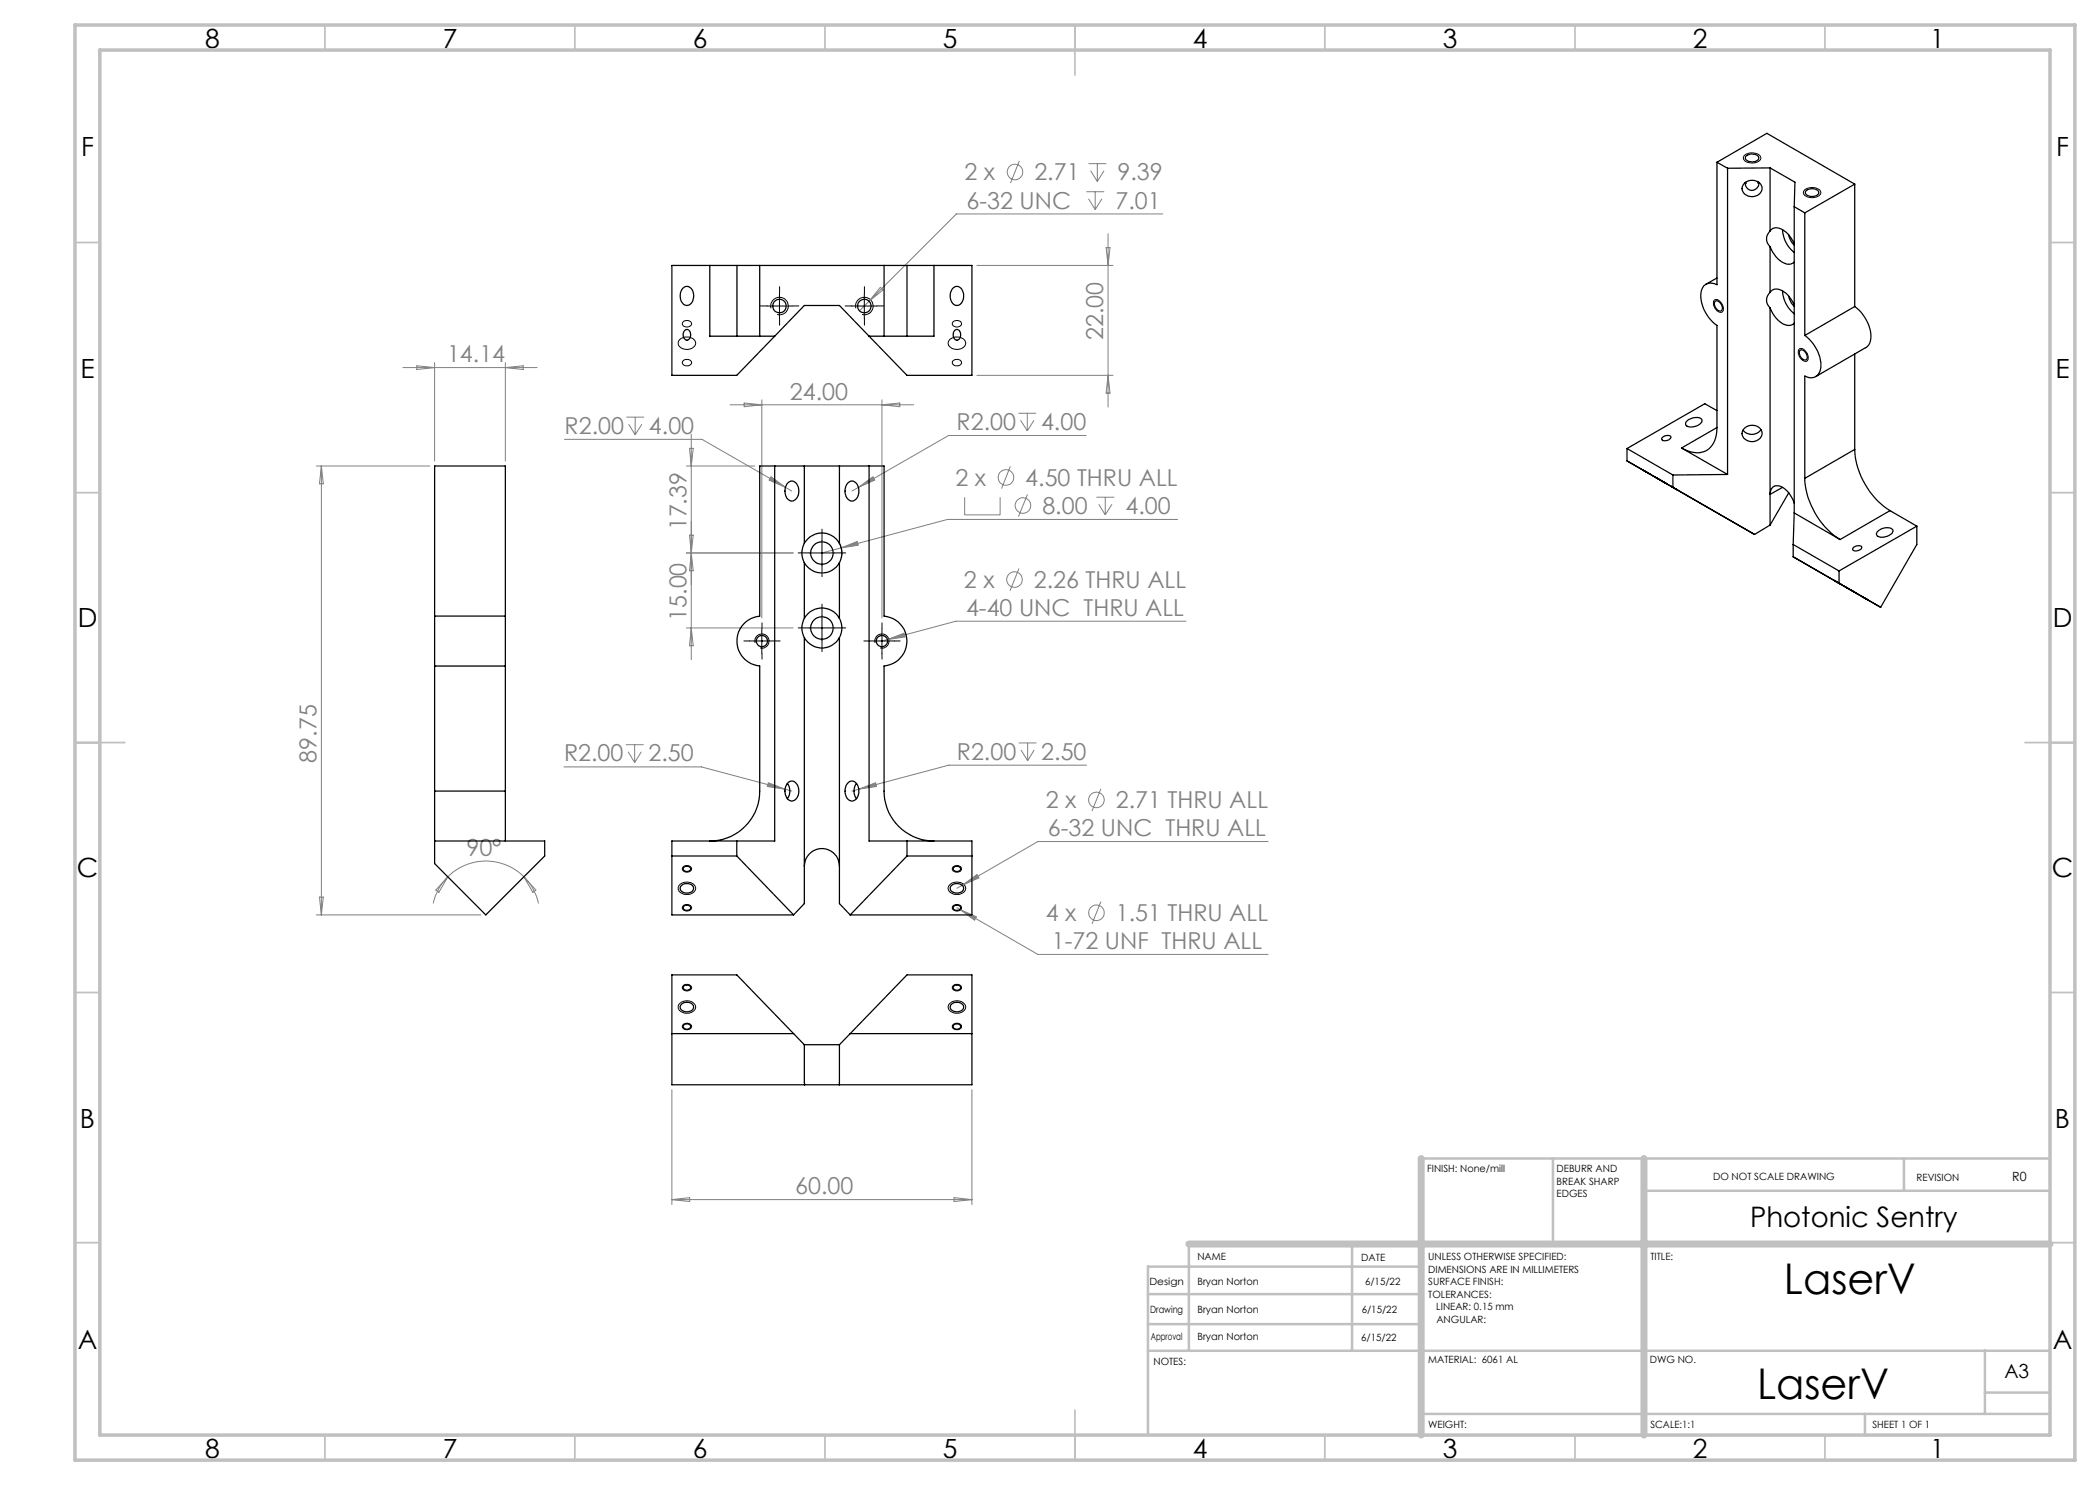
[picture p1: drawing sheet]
<svg xmlns="http://www.w3.org/2000/svg" width="420mm" height="297mm" viewBox="0 0 420 297" stroke-linecap="round" stroke-linejoin="round" font-family="sans-serif">
<g fill="none" stroke="#808080" stroke-width=".2">
<path d="M203.9 32.2l-1.8 4.4M217.3 38.3h3.5M217.7 32.7h3.6M217.7 39.8l1.3 2.1M218.1 34.1l1.4 2.2M219 38.3v3.6M219.5 32.7v3.6M220.4 39.8l-1.4 2.1M220.8 34.1l-1.3 2.2M176.1 57.5l.5 .5-2.8 2.3zM195.4 53.1h27.2M221.2 49.5h.8l-.4 3.6z"/>
<path d="M221.6 46.7v34.7M232.6 42.8h-41.3l-17.5 17.5M80.6 73.5h26.8M83.4 73.2l3.5 .3-3.5 .4zM86.9 72.5v19.7M101.1 72.5v19.7M101.1 73.5l3.5-.3v.7zM152.4 80v43.6M173.8 60.3l-1.9 1.9M176.4 80v43.6M195.4 75.1h27.2M221.6 75.1l.4 3.5h-.8z"/>
<path d="M63.3 93.2h22.6M64.3 93.2v89.8M64.3 93.2l.4 3.6h-.8zM112.9 87.9h27.5l16.7 9.6M125.3 83.4h3.5M125.7 84.8l1.3 2.2M127 83.4v3.6M128.4 84.8l-1.4 2.2M137.3 93.2h13.7M137.9 89.7h.7l-.3 3.5zM138.3 86.9v45M146 81h36.7"/>
<path d="M148.8 80.6l3.6 .4-3.6 .3zM154.2 95.4l2.9 2.1-3.3-1.5zM157.1 97.5l1.3 .7M171.7 97.5l2.9-2.1 .3 .6zM171.7 97.5l-1.3 .7M176.4 81l3.6-.4v.7zM192.9 99.4v3.6h7.1v-3.6M202.1 93.3l-1.8 4.4M203.7 82.7h3.5M204.1 84.1l1.4 2.1M205.5 82.7v3.5M205.5 98.9l-1.8 4.4"/>
<path d="M206.8 84.1l-1.3 2.1M217.2 87.1h-27.5l-18 10.4M219.3 99.4h3.5M221.1 99.4v3.6M137.3 110.6h21.3M137.9 107h.7l-.3 3.6zM138.3 110.6l.3 3.6h-.7zM167.8 108.7a3.3 3.3 0 0 1 .4 2.9M168.1 109.6l3.4-1.3 .2 .7zM168.1 109.6l-3.7 1M203.8 113.7l-1.8 4.4M219.7 100.9l1.4 2.1"/>
<path d="M222.4 100.9l-1.3 2.1M235.5 103.9h-46l-21.4 5.7M137.3 125.6h21.3M138.3 125.6l.3 3.5h-.7zM177.5 127.9l3.3-1.3 .2 .8zM177.5 127.9l-1.1 .3M237.2 124.2h-46l-13.7 3.7M112.8 153.4h27.5l16.7 4.4M125.2 148.9h3.5M125.6 150.4l1.3 2.1M126.9 148.9v3.6M128.3 150.4l-1.4 2.1"/>
<path d="M153.7 156.6l3.3 1.2-3.5-.5zM157 157.8l1.4 .4M171.8 157.8l3.3-1.2 .2 .7zM171.8 157.8l-1.4 .4M203.7 148.6h3.6M204.2 150l1.3 2.1M205.5 148.6v3.5M206.8 150l-1.3 2.1M217.3 153h-27.5l-18 4.8M220.2 157.8l-1.8 4.4M63.9 179.4h.8l-.4 3.6zM89.6 175.4a10.7 10.7 0 0 1 15.2 0"/>
<path d="M89.6 175.4a10.5 10.5 0 0 0-3 5.3M89.6 175.4l-1.8 3.1-.6-.5zM104.8 175.4a10.5 10.5 0 0 1 2.9 5.3M104.8 175.4l2.4 2.6-.6 .5zM192.5 177l2.9-2.1 .4 .7zM192.5 177l-1.1 .7M253.6 168.3h-46l-15.1 8.7M63.3 183h32.9M191.4 181.5l16.2 9.4h46M192.1 181.9l3.2 1.5-.4 .6zM220.2 180.3l-1.8 4.5M134.4 217.9v23"/>
<path d="M194.4 217.9v23M134.4 239.9h60M134.4 239.9l3.5-.4v.8zM190.8 239.5l3.6 .4-3.6 .4z"/>
<circle cx="203" cy="34.4" r="1.56"/>
<circle cx="201.2" cy="95.5" r="1.55"/>
<circle cx="202.9" cy="115.9" r="1.55"/>
<circle cx="204.6" cy="101.1" r="1.55"/>
<circle cx="219.3" cy="160" r="1.56"/>
<circle cx="219.3" cy="182.5" r="1.55"/>
</g>
<g fill="none" stroke="#000" stroke-width=".2">
<path d="M348.8 31.2a2.35 2.35 0 0 1 3.3 .2 1.14 1.14 0 0 1-1.4 1.2 1.77 1.77 0 0 1-2-1zM361 37.9a2.42 2.42 0 0 1 3.1 .4 1.13 1.13 0 0 1-1.3 1.2 1.66 1.66 0 0 1-2.1-1.1zM155.9 58.7v5M172.9 58.7v5M136 67.8a1.95 1.95 0 0 1 3.1 .8 1.87 1.87 0 0 1-3.1 .8 1 1 0 0 1 0-1.6zM136.6 64.4a.97 .97 0 0 1 1-.3 .97 .97 0 0 1 .7 .8 .96 .96 0 0 1-1 .5 .96 .96 0 0 1-.8-.8zM136.7 72.1a.95 .95 0 0 1 1-.2 .95 .95 0 0 1 .6 .8 1 1 0 0 1-1 .5 1 1 0 0 1-.8-.7zM153.4 61.2h5M154.2 61.7a1.75 1.75 0 0 1 1.5-2.2 1.75 1.75 0 0 1 1.9 1.9 1.75 1.75 0 0 1-2.2 1.5M170.4 61.2h5M171.2 61.7a1.75 1.75 0 0 1 1.5-2.2 1.75 1.75 0 0 1 1.9 1.9 1.75 1.75 0 0 1-2.2 1.5M190 67.8a1.95 1.95 0 0 1 3.1 .8 1.87 1.87 0 0 1-3.1 .8 .95 .95 0 0 1 0-1.6z"/>
<path d="M190.6 64.4a.99 .99 0 0 1 1-.3 .99 .99 0 0 1 .7 .8 .98 .98 0 0 1-1 .5 .98 .98 0 0 1-.8-.8zM190.6 72.1a.98 .98 0 0 1 1-.2 .98 .98 0 0 1 .7 .8 .99 .99 0 0 1-1 .5 .99 .99 0 0 1-.8-.8zM342.9 60a1.29 1.29 0 0 1 1.7 1.2l.1 .3a.73 .73 0 0 1-.4 1 .73 .73 0 0 1-1-.4l-.6-1v-.7zM359.9 69.8a1.55 1.55 0 0 1 1.7 1.6 .67 .67 0 0 1-.3 .9 .67 .67 0 0 1-.9-.3 1.8 1.8 0 0 1-.6-2.2zM328.5 94l1.6 .9zM330.6 95.1l3 1.8zM334 97.2l1.6 .9zM161.9 110.6h5M164.4 108.1v5M366.7 116l1.6 .9zM368.7 117.2l3.1 1.8zM372.2 119.2l1.6 .9z"/>
<path d="M149.9 128.2h5M151 128.6a1.41 1.41 0 0 1 1.3-1.8 1.41 1.41 0 0 1 1.5 1.5 1.41 1.41 0 0 1-1.8 1.3M152.4 125.7v5M161.9 125.6h5M164.4 123.1v5M173.9 128.2h5M175 128.6a1.41 1.41 0 0 1 1.2-1.8 1.41 1.41 0 0 1 1.6 1.5 1.41 1.41 0 0 1-1.8 1.3M176.4 125.7v5M136 176.8a2 2 0 0 1 3.1 .8 1.84 1.84 0 0 1-2.8 1 1.04 1.04 0 0 1-.3-1.8zM136.7 173.4a.91 .91 0 0 1 1-.3 .91 .91 0 0 1 .6 .9 .96 .96 0 0 1-1.1 .4 .96 .96 0 0 1-.7-.8zM190 176.8a2 2 0 0 1 3.1 .8 1.84 1.84 0 0 1-2.8 1 1.04 1.04 0 0 1-.3-1.8zM190.6 173.4a.98 .98 0 0 1 1-.3 .98 .98 0 0 1 .7 .8 1.01 1.01 0 0 1-1 .5 1.01 1.01 0 0 1-.8-.7z"/>
<path d="M136.6 181.2a.97 .97 0 0 1 1-.3 .97 .97 0 0 1 .7 .8 .96 .96 0 0 1-1 .5 .96 .96 0 0 1-.8-.8zM136.7 197.1a.9 .9 0 0 1 1-.2 .9 .9 0 0 1 .6 .9 .96 .96 0 0 1-1.1 .4 .96 .96 0 0 1-.7-.8zM190.6 181.2a.99 .99 0 0 1 1-.3 .99 .99 0 0 1 .7 .8 .98 .98 0 0 1-1 .5 .98 .98 0 0 1-.8-.8zM190.6 197.1a.96 .96 0 0 1 1-.2 .96 .96 0 0 1 .7 .8 .97 .97 0 0 1-1 .5 .97 .97 0 0 1-.8-.8zM135.8 200.8a1.99 1.99 0 0 1 3.3 .5 1.84 1.84 0 0 1-2.8 1.1 1.01 1.01 0 0 1-.5-1.6zM136.7 204.9a.95 .95 0 0 1 1-.2 .95 .95 0 0 1 .6 .8 .96 .96 0 0 1-1 .5 .96 .96 0 0 1-.8-.9zM189.8 200.8a1.99 1.99 0 0 1 3.3 .5 1.84 1.84 0 0 1-2.8 1.1 1.01 1.01 0 0 1-.5-1.6zM190.6 205a.99 .99 0 0 1 1-.3 .99 .99 0 0 1 .7 .8 .98 .98 0 0 1-1 .5 .98 .98 0 0 1-.8-.9z"/>
</g>
<g fill="none" stroke="#c0c0c0" stroke-width=".35">
<path d="M65 5v5M115 5v5M165 5v5M215 5v10M265 5v5M315 5v5M365 5v5M15 48.5h5M410 48.5h5M15 98.5h5M410 98.5h5M15 148.5h10"/>
<path d="M405 148.5h10M15 198.5h5M410 198.5h5M15 248.5h5M410 248.5h5M65 287v5M115 287v5M165 287v5M215 282v10M265 287v5M315 287v5M365 287v5"/>
</g>
<g fill="none" stroke="#c0c0c0" stroke-width=".5">
<path d="M284.2 231.7h125.8M310.6 231.8v17M328.8 238.2h81.2M380.8 231.8v6.4M229.6 258.8h55M237.8 248.8v21.4M270.4 248.8v21.4M284.2 253.3h-54.6v33.7M229.6 264.8h54.6M229.6 270.2h180.4M397 270v12.8M397 278.5h13"/>
<path d="M284.2 282.8h125.8M373 282.8v4.2"/>
</g>
<path d="M15 5h400v287h-400zM20 10h390v277h-390z" fill="none" stroke="#c0c0c0" stroke-width=".7"/>
<path d="M284.2 231.7v55.3M328.8 231.7v55.3M237.8 248.8h172.2" fill="none" stroke="#c0c0c0" stroke-width="1.4"/>
<g fill="none" stroke="#000" stroke-width=".2" stroke-dasharray="15.2 1.3 1.3 1.3">
<path d="M155.9 58.7v-1.4M172.9 58.7v-1.4M153.4 61.2h-1.3M155.9 63.7v1.3M158.4 61.2h1.4M170.4 61.2h-1.4M172.9 63.7v1.3M175.4 61.2h1.3M161.9 110.6h-2.3M164.4 108.1v-2.3M164.4 113.1v2.2M166.9 110.6h2.2"/>
<path d="M149.9 128.2h-1.1M152.4 125.7v-1.1M152.4 130.7v1.1M154.9 128.2h1.1M161.9 125.6h-2.3M164.4 123.1v-2.3M164.4 128.1v2.2M166.9 125.6h2.2M173.9 128.2h-1.1M176.4 125.7v-1.1M176.4 130.7v1.1M178.9 128.2h1.1"/>
</g>
<path d="M171.7 97.5l3.2-1.5-.3-.6zM154.2 95.4l-.4 .6 3.3 1.5zM171.8 157.8l3.5-.5-.2-.7zM153.7 156.6l-.2 .7 3.5 .5zM168.1 109.6l3.6-.6-.2-.7zM177.5 127.9l3.5-.5-.2-.8zM192.5 177l3.3-1.4-.4-.7zM192.1 181.9l2.8 2.1 .4-.6z" fill="#808080"/>
<g fill="none" stroke="#000" stroke-width=".25">
<path d="M343.4 32.5v24.4a2.13 2.13 0 0 0-2.4 .1 2.13 2.13 0 0 0-.9 2.2 7.8 7.8 0 0 0 3.3 5.9v20.4M343.4 32.5l2.1 1.2M343.4 32.5l10-5.8 17.5 10.1M345.5 33.7v61.2M349 36.6l.1 .1M349 36.5a2.09 2.09 0 0 1 3.4 1.2 2.05 2.05 0 0 1-2 1.6 2.05 2.05 0 0 1-2-1.6l.2-.6zM349.1 36.4v.3M349.3 31.2a1.81 1.81 0 0 1 2.5 .3 1.3 1.3 0 0 1-2 .8l-.4-.2a.52 .52 0 0 1-.1-.9zM351.6 36.6a1.27 1.27 0 0 1-.8 1.4 1.27 1.27 0 0 1-1.5-.5l-.2-.4v-.4M351.6 36.4v.2M351.8 36.5l-.2 .1M354 33.6l5 2.8-.2 4.9"/>
<path d="M354 33.6l-8.5 .1M354 33.6v12.6M361.2 38.1a1.81 1.81 0 0 1 2.5 .3 1.18 1.18 0 0 1-1.5 .9l-.8-.3a.56 .56 0 0 1-.2-.9zM370.9 36.8l-9.9 5.8M370.9 36.8v24.5M136.5 57.7a1.29 1.29 0 0 1 1.5-.2 1.29 1.29 0 0 1 .7 1.3 1.69 1.69 0 0 1-1.5 2.3 2.17 2.17 0 0 1-.7-3.4zM142 53.1v14.1h5.4M142 53.1h5.4M142 53.1h-7.6v22h13l13.5-14h7l5.9 6.1M147.4 53.1h4.5M147.4 53.1v14.1M151.9 53.1v14.1"/>
<path d="M151.9 53.1h24.9M176.8 53.1h4.6M176.8 53.1v14.1M181.4 53.1h5.4M181.4 53.1v14.1M186.8 53.1v14.1h-5.4M186.8 53.1h7.6v22h-13l-7.6-7.9M190.5 57.7a1.15 1.15 0 0 1 1.2-.4 1.15 1.15 0 0 1 .8 .9 1.99 1.99 0 0 1-1.1 2.9 2.03 2.03 0 0 1-1-3.1zM343.4 55.6l-2.2 1.3M354 58.5a2.1 2.1 0 0 0 0 3.1M354 46.2a2.14 2.14 0 0 0 0 3.2M354 46.2a1.8 1.8 0 0 1 2.7-.1l1.2 1 .9 1.6"/>
<path d="M354 49.4a5 5 0 0 0 3.9 3.4l.9-.4M354 58.5a1.84 1.84 0 0 1 2.7-.2l1.2 1.1 .9 1.5M354 49.4v9.1M356.5 45.9a6 6 0 0 0 2.3 4.6M356.5 58.2a6.1 6.1 0 0 0 2.3 4.6M357.8 47l.4 1.3 .6 .7M357.8 59.3l.4 1.3 .6 .7M358.8 41.3l2.2 1.3M358.8 41.3v61.3M361 42.6v24.5M137 66a.79 .79 0 0 1 .9 .1 .79 .79 0 0 1 .2 .9 .77 .77 0 0 1-.3 .8 .77 .77 0 0 1-.9 0 1.29 1.29 0 0 1 .1-1.8zM147.4 67.2h4.5"/>
<path d="M151.9 67.2h3M173.8 67.2h3M176.8 67.2h4.6M190.9 66.1a.76 .76 0 0 1 .9 0 .76 .76 0 0 1 .3 .9 .77 .77 0 0 1-.6 1 .77 .77 0 0 1-.9-.9l.1-.7zM343 60.3a.97 .97 0 0 1 1.4 .8 .65 .65 0 0 1-.2 1.1 .65 .65 0 0 1-.9-.4l-.4-.8zM354 61.6a5.3 5.3 0 0 0 3.5 3.5l.7-.1 .6-.3M354 61.6v43.4M360 70.1l.1-.1a1.29 1.29 0 0 1 1.1 2 1.35 1.35 0 0 1-1.2-1.9zM361 67.1a7.3 7.3 0 0 1 3.1 6.9 1.97 1.97 0 0 1-3.1 1.2v20.5M370.9 61.3a7.6 7.6 0 0 1 3.2 6.9 1.87 1.87 0 0 1-1 1.3l-10 5.8M370.9 61.3l-9.9 5.8M370.9 70.8v19.1"/>
<path d="M154.9 93.2v75h-20.5v14.8h24.3M157.6 96.6a1.15 1.15 0 0 1 1.9 .5 2.14 2.14 0 0 1-1.1 3.1 2.1 2.1 0 0 1-1.2-3.1zM160.9 93.2v15.5M167.9 93.2v15.5M169.6 96.6a1.21 1.21 0 0 1 1.3-.3 1.21 1.21 0 0 1 .8 1.1 2.01 2.01 0 0 1-1.3 2.8 2.01 2.01 0 0 1-1.3-2.8zM173.8 93.2v75h20.6v14.8h-24.4M325.4 89.7v2.5l25.5 14.7 3.1-1.9M325.4 89.7l9.2 5.3M328.7 94l1.3 .8zM330.9 95.4l2.3 1.3zM332.5 87.5l.7-.4a.62 .62 0 0 1 1 .5l-.1 .1a1.09 1.09 0 0 1-1.8 .1zM334.2 97.2l1.3 .8z"/>
<path d="M334.6 95v2.5M336.3 89.6l9.2 5.3M337.3 84.3a2.52 2.52 0 0 1 3-.5 .78 .78 0 0 1-.6 1.2 2.16 2.16 0 0 1-2.6 0zM343.4 85.5a4.7 4.7 0 0 1-2.5 4.8 5.5 5.5 0 0 1-4.6-.7M343.4 82.1l-2.4-1.4-15.6 9M343.4 85.5l-7.1 4.1M345.5 94.9l-10.9 .1M348.8 85.8a2.11 2.11 0 0 1 2.1-.7 2.11 2.11 0 0 1 1.5 1.6 2.05 2.05 0 0 1-2 1.6 2.05 2.05 0 0 1-2-1.6zM352.2 85.9a2.17 2.17 0 0 1-3.6 .1M356.5 97.5l-2.5 1.4a1.55 1.55 0 0 1 .9-1.7 1.55 1.55 0 0 1 1.8 .4 6.1 6.1 0 0 1 2.1 3.1M357.8 98.6l-3.8 6.4M361 95.7a15.5 15.5 0 0 0 7 12.2"/>
<path d="M370.9 89.9a15.7 15.7 0 0 0 7.1 12.2M370.9 89.9l-9.9 5.8M160.9 108.7a4.1 4.1 0 0 0 0 3.8M160.9 112.5a4 4 0 0 0 7 0M160.9 108.7a4 4 0 0 1 7 0M160.9 112.5v11.2M167.9 108.7a4.1 4.1 0 0 1 0 3.8M167.9 112.5v11.2M358.6 111.4l9.2 5.3v-2.5M358.6 108.9l9.2 5.3M358.6 108.9v2.5M358.8 102.6l9.2 5.3"/>
<path d="M358.8 102.6l-.2 6.3M366.9 116.1l1.3 .7zM369.1 117.4l2.3 1.3zM370.6 109.6l.9-.5a.5 .5 0 0 1 .6 0 .5 .5 0 0 1 .2 .6 1.09 1.09 0 0 1-1.8 .1zM372.4 119.3l1.3 .7zM375.4 106.4a2.34 2.34 0 0 1 3.1-.5 1.03 1.03 0 0 1-.9 1.3 1.91 1.91 0 0 1-2.2-.2l-.1-.3zM378 102.1l-10 5.8M378 102.1l5.4 3.1M383.4 105.2l-15.6 9M383.4 105.2v3.7l-7.3 12.6-17.5-10.1M86.9 123.2v10M86.9 123.2v-30h14.2v30"/>
<path d="M86.9 133.2v25M86.9 123.2h14.2M86.9 133.2h14.2M101.1 123.2v10M101.1 133.2v25M160.9 123.7a4 4 0 0 0 0 3.8M160.9 127.5a4 4 0 0 0 7 0M160.9 123.7a4 4 0 0 1 7 0M160.9 127.5v53.2l-2.2 2.3M167.9 123.7a4 4 0 0 1 0 3.8M167.9 127.5v53.2l2.1 2.3M86.9 158.2v10"/>
<path d="M86.9 158.2h14.2M101.1 158.2v10M157.5 156.7a2.58 2.58 0 0 1 0 3M157.6 156.6a1.16 1.16 0 0 1 1.9 .5 2.16 2.16 0 0 1-1.1 3.1 2.15 2.15 0 0 1-1.2-3.1zM169.6 156.6a1.21 1.21 0 0 1 1.3-.3 1.21 1.21 0 0 1 .8 1.1 2.04 2.04 0 0 1-1.3 2.8 2.04 2.04 0 0 1-1.3-2.8zM171.3 156.7a2.58 2.58 0 0 0 0 3M86.9 168.2h22v3l-11.7 11.8-10.3-10.3zM134.4 171.2h13M136.3 177.1a1.53 1.53 0 0 1 2.4 .4 1.22 1.22 0 0 1-1.6 1.1 .9 .9 0 0 1-.9-.5 .9 .9 0 0 1 .1-1zM136.7 173.5a.85 .85 0 0 1 1.4 .3 .76 .76 0 0 1-.8 .5 .76 .76 0 0 1-.6-.7zM142 168.2a10 10 0 0 0 9.9-10v-25a5 5 0 0 1-4.5-5 5 5 0 0 1 4.5-5v-30h24.9v30a5 5 0 0 1 4.6 5 5 5 0 0 1-4.6 5v25a10 10 0 0 0 10 10M147.4 171.2l11.3 11.8"/>
<path d="M147.4 168.2v3M160.9 173.2a3.5 3.5 0 0 1 3.5-3.5 3.5 3.5 0 0 1 3.5 3.5M181.4 171.2h13M181.4 168.2v3M181.4 171.2l-11.4 11.8M190.3 177.1a1.56 1.56 0 0 1 2.4 .4 1.3 1.3 0 0 1-2 1 .83 .83 0 0 1-.4-1.4zM190.7 173.5a.81 .81 0 0 1 1.4 .3 .76 .76 0 0 1-.8 .5 .76 .76 0 0 1-.7-.7zM136.7 197.2a.85 .85 0 0 1 1.4 .4 .76 .76 0 0 1-.8 .5 .76 .76 0 0 1-.6-.7zM136.7 181.3a.76 .76 0 0 1 .9-.3 .76 .76 0 0 1 .5 .8 .73 .73 0 0 1-.9 .3 .73 .73 0 0 1-.5-.8zM190.7 197.2a.81 .81 0 0 1 1.4 .4 .76 .76 0 0 1-.8 .5 .76 .76 0 0 1-.7-.7zM190.7 181.3a.76 .76 0 0 1 .9-.3 .76 .76 0 0 1 .5 .8 .88 .88 0 0 1-1.5-.2zM134.4 206.7h24.3"/>
<path d="M136.3 200.9a1.53 1.53 0 0 1 2.4 .4 1.22 1.22 0 0 1-1.6 1 .9 .9 0 0 1-.9-.4 .9 .9 0 0 1 .1-1zM136.7 205a.76 .76 0 0 1 .9-.2 .76 .76 0 0 1 .5 .7 .73 .73 0 0 1-.9 .4 .73 .73 0 0 1-.5-.9zM158.7 206.7l-11.3-11.7h-13v22h26.5M158.7 206.7l2.2 2.2M160.9 208.9v8.1M160.9 208.9h7M160.9 217h7M167.9 208.9v8.1M167.9 208.9l13.5-13.9h13v22h-26.5M170 206.7h24.4M190.3 200.9a1.56 1.56 0 0 1 2.4 .4 1.3 1.3 0 0 1-2 .9 .83 .83 0 0 1-.4-1.3zM190.7 205a.76 .76 0 0 1 .9-.2 .76 .76 0 0 1 .5 .7 .8 .8 0 0 1-.9 .3 .8 .8 0 0 1-.6-.6z"/>
<circle cx="155.9" cy="61.2" r="1.35"/>
<circle cx="172.9" cy="61.2" r="1.35"/>
<circle cx="164.4" cy="110.6" r="2.25"/>
<circle cx="152.4" cy="128.2" r="1.14"/>
<circle cx="164.4" cy="125.6" r="2.25"/>
<circle cx="176.4" cy="128.2" r="1.15"/>
</g>
<g font-size="8.5">
<text x="356.8" y="258.8">LaserV</text>
<text x="351.4" y="279.7">LaserV</text>
</g>
<text font-size="5.6" x="350" y="245.3">Photonic Sentry</text>
<g font-size="5.3">
<text x="41" y="9.5">8</text>
<text x="88.5" y="9.5">7</text>
<text x="138.5" y="9.5">6</text>
<text x="188.5" y="9.5">5</text>
<text x="238.5" y="9.5">4</text>
<text x="288.5" y="9.5">3</text>
<text x="338.5" y="9.5">2</text>
<text x="386" y="9.5">1</text>
<text x="16.2" y="31.3">F</text>
<text x="411.2" y="31.3">F</text>
<text x="16.1" y="75.5">E</text>
<text x="411.1" y="75.5">E</text>
<text x="15.5" y="125.5">D</text>
<text x="410.5" y="125.5">D</text>
<text x="15.4" y="175.5">C</text>
<text x="410.4" y="175.5">C</text>
<text x="16" y="225.5">B</text>
<text x="411" y="225.5">B</text>
<text x="15.5" y="269.8">A</text>
<text x="410.5" y="269.8">A</text>
<text x="41" y="291.5">8</text>
<text x="88.5" y="291.5">7</text>
<text x="138.5" y="291.5">6</text>
<text x="188.5" y="291.5">5</text>
<text x="238.5" y="291.5">4</text>
<text x="288.5" y="291.5">3</text>
<text x="338.5" y="291.5">2</text>
<text x="386" y="291.5">1</text>
</g>
<g font-size="4.7" fill="#808080">
<text x="192.9" y="36.1">2 x</text>
<text x="193.3" y="41.7">6-32 UNC</text>
<text x="206.9" y="36.1">2.71</text>
<text x="223.1" y="41.7">7.01</text>
<text x="223.5" y="36.1">9.39</text>
<text x="220.6" y="68" transform="rotate(-90 220.6 68)">22.00</text>
<text x="89.4" y="72.5">14.14</text>
<text x="158" y="79.9">24.00</text>
<text x="112.9" y="86.8">R2.00</text>
<text x="129.8" y="86.8">4.00</text>
<text x="191.3" y="86">R2.00</text>
<text x="208.2" y="86">4.00</text>
<text x="191.1" y="97.2">2 x</text>
<text x="205.1" y="97.2">4.50 THRU ALL</text>
<text x="137.3" y="106.1" transform="rotate(-90 137.3 106.1)">17.39</text>
<text x="208.5" y="102.8">8.00</text>
<text x="225.1" y="102.8">4.00</text>
<text x="192.8" y="117.6">2 x</text>
<text x="206.8" y="117.6">2.26 THRU ALL</text>
<text x="137.3" y="124.2" transform="rotate(-90 137.3 124.2)">15.00</text>
<text x="193.2" y="123.2">4-40 UNC THRU ALL</text>
<text x="63.3" y="152.5" transform="rotate(-90 63.3 152.5)">89.75</text>
<text x="112.8" y="152.3">R2.00</text>
<text x="129.7" y="152.3">2.50</text>
<text x="191.4" y="151.9">R2.00</text>
<text x="208.3" y="151.9">2.50</text>
<text x="209.2" y="161.7">2 x</text>
<text x="223.2" y="161.7">2.71 THRU ALL</text>
<text x="209.6" y="167.3">6-32 UNC THRU ALL</text>
<text x="93.4" y="171.3" transform="rotate(-2 93.4 171.3)">90°</text>
<text x="209.2" y="184.3">4 x</text>
<text x="223.2" y="184.3">1.51 THRU ALL</text>
<text x="210.4" y="189.9">1-72 UNF THRU ALL</text>
<text x="159.1" y="238.9">60.00</text>
</g>
<text font-size="3.9" x="400.9" y="275.5">A3</text>
<text font-size="2.5" x="402.4" y="236.1">R0</text>
<g font-size="2">
<text x="285.5" y="234.5">FINISH: None/mill</text>
<text x="311.3" y="234.5">DEBURR AND</text>
<text x="311.3" y="237">BREAK SHARP</text>
<text x="311.3" y="239.5">EDGES</text>
<text x="342.6" y="236">DO NOT SCALE DRAWING</text>
<text x="383.3" y="236.2">REVISION</text>
<text x="330.1" y="251.9">TITLE:</text>
<text x="229.9" y="257.1">Design</text>
<text x="239.5" y="257.1">Bryan Norton</text>
<text x="239.5" y="252.1">NAME</text>
<text x="272.3" y="252.3">DATE</text>
<text x="273" y="257.1">6/15/22</text>
<text x="285.6" y="252.1">UNLESS OTHERWISE SPECIFIED:</text>
<text x="285.6" y="254.6">DIMENSIONS ARE IN MILLIMETERS</text>
<text x="285.6" y="257.1">SURFACE FINISH:</text>
<text x="230" y="262.6">Drawing</text>
<text x="239.5" y="262.6">Bryan Norton</text>
<text x="272.3" y="262.6">6/15/22</text>
<text x="285.6" y="259.6">TOLERANCES:</text>
<text x="287.3" y="262.1">LINEAR: 0.15 mm</text>
<text x="230.2" y="268">Approval</text>
<text x="239.5" y="268">Bryan Norton</text>
<text x="272.2" y="268.1">6/15/22</text>
<text x="287.3" y="264.6">ANGULAR:</text>
<text x="230.7" y="273">NOTES:</text>
<text x="285.6" y="272.5">MATERIAL: 6061 AL</text>
<text x="330" y="272.5">DWG NO.</text>
<text x="285.6" y="285.5">WEIGHT:</text>
<text x="330.1" y="285.6">SCALE:1:1</text>
<text x="374.5" y="285.6">SHEET 1 OF 1</text>
</g>
</svg>
